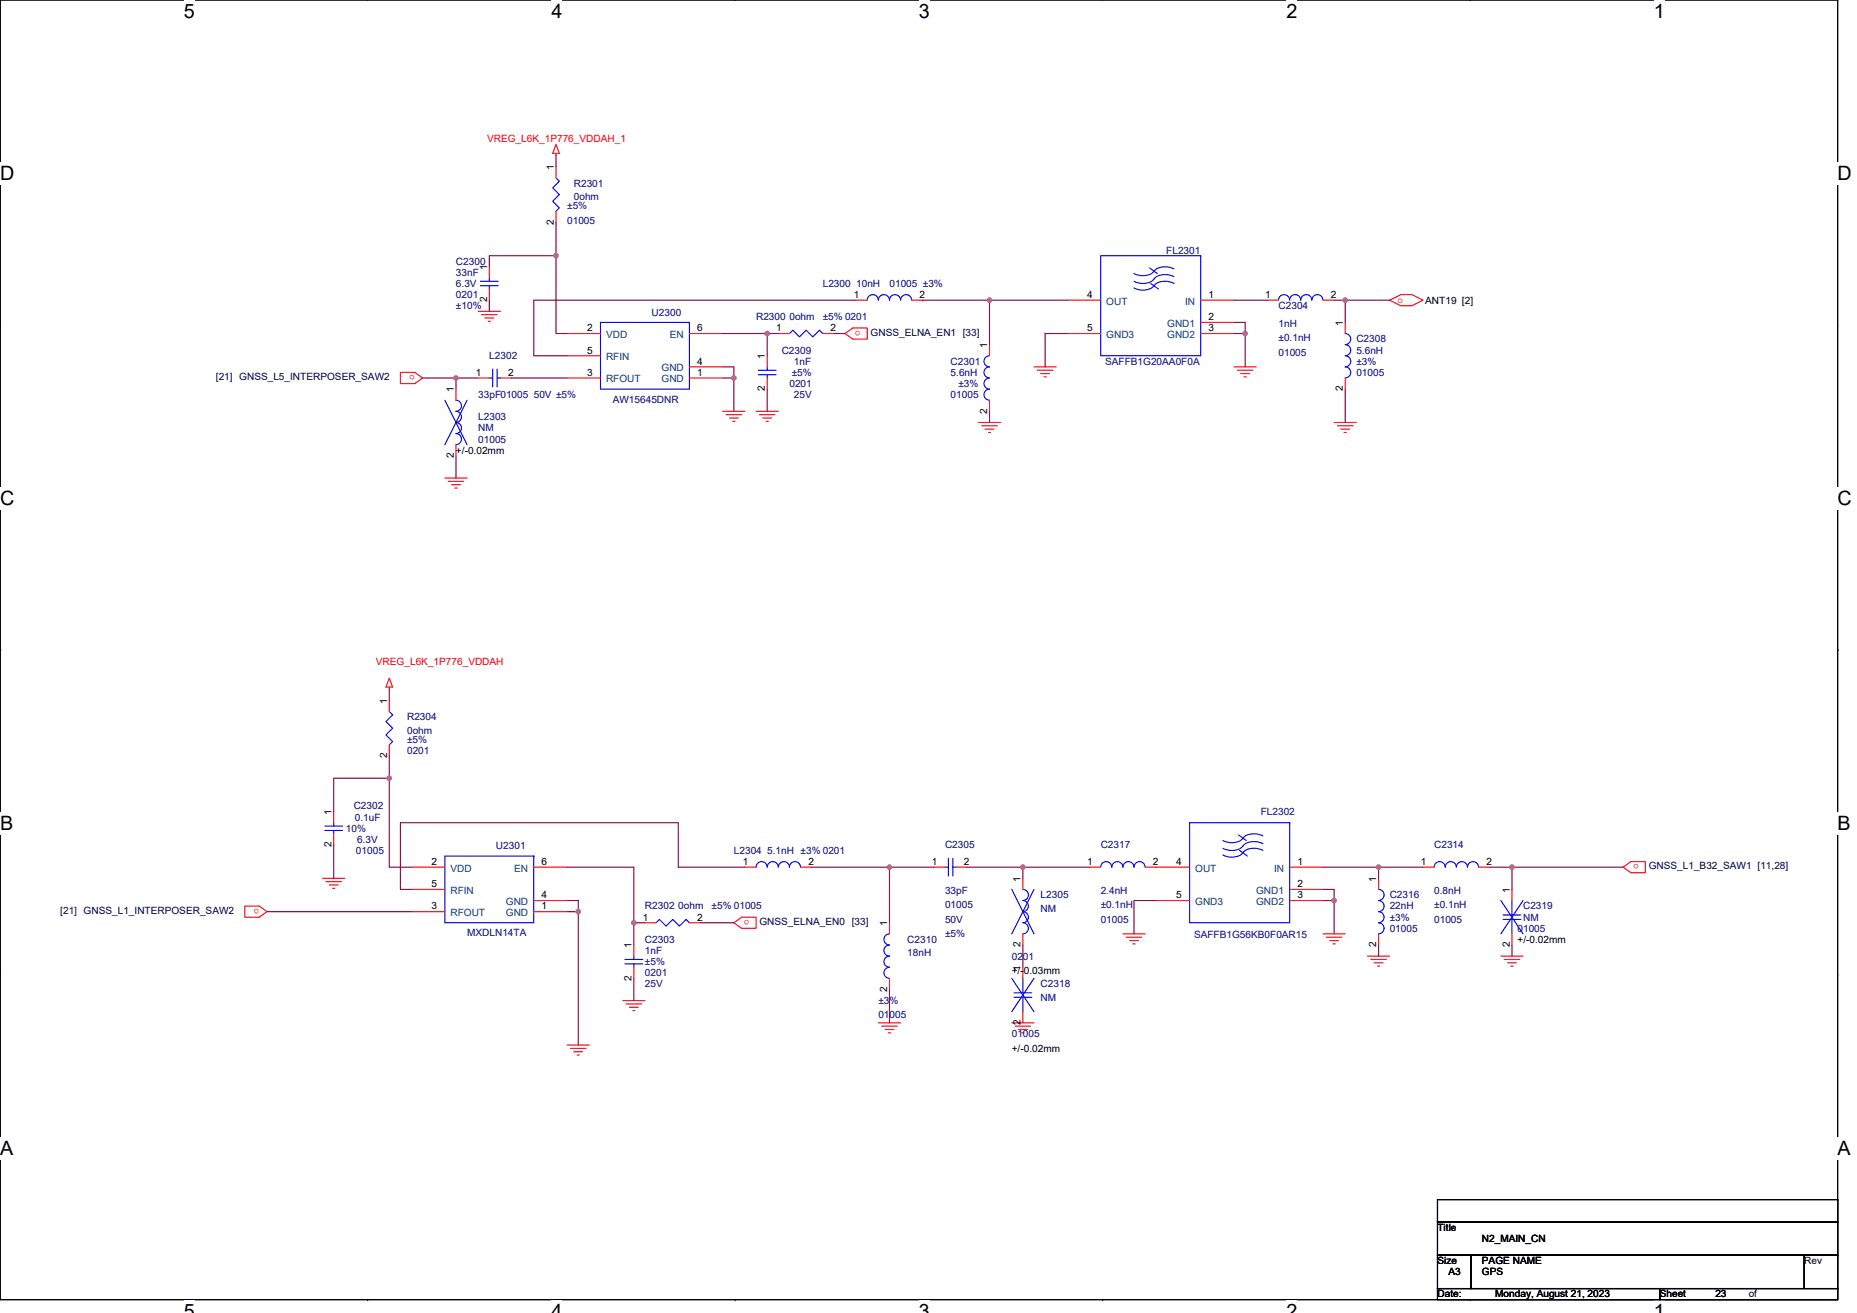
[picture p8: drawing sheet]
<svg xmlns="http://www.w3.org/2000/svg" width="297mm" height="210mm" viewBox="0 0 297 210" stroke-linecap="round" stroke-linejoin="round" font-family="sans-serif">
<path d="M0 0h293.9v207.8h-293.9z" fill="none" stroke="#000" stroke-width=".18"/>
<g fill="#fff">
<path d="M29.4 0h1.8v3.5h-1.8z"/>
<path d="M29.4 207.8h1.8v2.1h-1.8z"/>
</g>
<path d="M58.8 0h.1M58.8 207.8h.1" fill="none" stroke="#000" stroke-width=".18"/>
<g fill="#fff">
<path d="M88.2 0h1.8v3.5h-1.8z"/>
<path d="M88.2 207.8h1.8v2.1h-1.8z"/>
</g>
<path d="M117.6 0h.1M117.6 207.8h.1" fill="none" stroke="#000" stroke-width=".18"/>
<g fill="#fff">
<path d="M147 0h1.7v3.5h-1.7z"/>
<path d="M147 207.8h1.7v2.1h-1.7z"/>
</g>
<path d="M176.4 0h.1M176.4 207.8h.1" fill="none" stroke="#000" stroke-width=".18"/>
<g fill="#fff">
<path d="M205.8 0h1.7v3.5h-1.7z"/>
<path d="M205.8 207.8h1.7v2.1h-1.7z"/>
</g>
<path d="M235.2 0h.1M235.2 207.8h.1" fill="none" stroke="#000" stroke-width=".18"/>
<g fill="#fff">
<path d="M264.5 0h1.8v3.5h-1.8z"/>
<path d="M264.5 207.8h1.8v2.1h-1.8z"/>
<path d="M0 26h2.3v3.5h-2.3z"/>
<path d="M293.9 26h2.3v3.5h-2.3z"/>
<path d="M0 77.9h2.3v3.6h-2.3z"/>
<path d="M293.9 77.9h2.3v3.6h-2.3z"/>
</g>
<path d="M0 52h.1M293.9 52h.1" fill="none" stroke="#000" stroke-width=".18"/>
<g fill="#fff">
<path d="M0 129.9h2.1v3.5h-2.1z"/>
<path d="M293.9 129.9h2.2v3.5h-2.2z"/>
</g>
<path d="M0 103.9h.1M293.9 103.9h.1" fill="none" stroke="#000" stroke-width=".18"/>
<path d="M0 103.9h.1M293.9 103.9h.1" fill="none" stroke="#000" stroke-width=".16"/>
<g fill="#fff">
<path d="M0 181.9h2.1v3.5h-2.1z"/>
<path d="M293.9 181.9h2.2v3.5h-2.2z"/>
</g>
<g fill="none" stroke="#000" stroke-width=".18">
<path d="M0 155.9h.1M293.9 155.9h.1M229.9 191.8h64v3.6h-64zM229.9 195.4h64v5.3h-64zM293.9 191.8h.1M293.9 195.4h.1M229.9 200.7h5.4v5.4h-5.4zM229.9 206.1h35.6v1.7h-35.6zM235.3 200.7h.1M235.3 200.7h53.3v5.4h-53.3zM265.5 206.1h.1M265.5 206.1h28.4v1.7h-28.4z"/>
<path d="M288.6 200.7h.1M288.6 200.7h5.3v5.4h-5.3zM293.9 200.7h.1M293.9 206.1h.1"/>
</g>
<g fill="none" stroke="#f00" stroke-width=".18">
<path d="M88.9 24.5v.4M88.9 26.7v1.7M88.9 33.8v1.8M88.9 23.1l.6 1.4h-1.1zM64 59.6h2.4l1.2 .9-1.2 .8h-2.4zM76.5 49.8h3.5M77 50.3h2.5M77.6 50.9h1.4M78.1 51.4h.3M78.3 42.7v1.7M78.3 46.2v1.8M90.7 53.3h5.4"/>
<path d="M90.7 56.9h5.4M110.3 58.7h5.3M110.3 53.3h5.3M122.7 56.9v1.8M124.5 53.3h1.8M131.6 53.3h1.8M135.2 53.3l1.2-.8h2.3v1.7h-2.3zM136.9 48h1.8M145.8 48h1.8M158.3 55.1v1.8M165.4 58.7h3.5M165.9 59.2h2.5"/>
<path d="M166.5 59.7h1.4M170.7 48h5.4M170.7 53.3h5.4M192.1 48h5.3M192.1 53.3h5.3M192.1 51.6h5.3M197.4 58.7h3.6M197.9 59.2h2.5M198.5 59.7h1.4M202.7 48h1.8M211.6 48h1.8M215.2 51.6v1.7"/>
<path d="M222.3 48l1.8-.9h1.7l1.8 .9-1.8 .9h-1.7zM71.2 76.5h3.5M71.7 77h2.5M72.2 77.5h1.4M72.8 78.1h.3M72.9 62.2v1.8M72.9 71.1v1.8M76.5 60.5h1.8M80 60.5h1.8M90.7 60.5h5.4M110.3 60.5h5.3M115.6 65.8h3.6"/>
<path d="M116.1 66.3h2.5M116.7 66.9h1.4M117.2 67.4h.4M120.9 65.8h3.6M121.5 66.3h2.5M122 66.9h1.4M122.5 67.4h.4M122.7 60.5v1.7M156.5 67.6h3.6M157 68.1h2.5M157.6 68.6h1.4M158.1 69.2h.4"/>
<path d="M158.3 64v1.8M167 60.3h.3M199 60.3h.4M213.4 67.6h3.6M213.9 68.1h2.5M214.5 68.6h1.4M215 69.2h.4M215.2 60.5v1.7M62.3 108.5l.5 1.4h-1.1zM62.3 109.9v.3M62.3 112v1.8M62.3 119.1v1.8"/>
<path d="M53.4 129.8v1.8M53.4 133.3v1.8M65.8 138.7h5.4M85.4 138.7h5.3M119.2 138.7h1.7M128.1 138.7h1.7M149.4 138.7h1.8M152.9 138.7h1.8M174.3 138.7h1.8M183.2 138.7h7.1M206.3 138.7h5.3M227.6 138.7h1.8"/>
<path d="M236.5 138.7h1.8M259.6 138.7l1.3-.9h2.3v1.8h-2.3zM39.2 144.9h2.3l1.2 .9-1.2 .9h-2.3zM51.6 140.5h3.6M52.1 141h2.5M52.7 141.5h1.4M53.2 142.1h.4M65.8 145.8h5.4M65.8 142.2h5.4M85.4 145.8h5.3M85.4 144h5.3M101.4 151.1v1.8"/>
<path d="M101.4 154.7v1.8M103.2 147.6h1.7M110.3 147.6h1.8M117.4 147.6l1.2-.9h2.3v1.8h-2.3zM142.3 147.6v1.8M142.3 156.5v1.7M163.6 154.7v1.8M163.6 140.5v1.7M163.6 149.4v1.7M179.6 149.4h3.6M180.2 149.9h2.4M180.7 150.4h1.4"/>
<path d="M181.2 151h.4M185 144h5.3M206.3 144h5.3M206.3 142.2h5.3M211.6 149.4h3.6M212.2 149.9h2.4M212.7 150.4h1.4M213.2 151h.4M218.7 152.9h3.6M219.3 153.4h2.5M219.8 154h1.4M220.3 154.5h.4"/>
<path d="M220.5 140.5v1.7M220.5 149.4v1.7M240.1 152.9h3.5M240.6 153.4h2.5M241.1 154h1.5M241.7 154.5h.3M241.8 142.2v1.8M241.8 149.4v1.7M90.7 167.1h3.6M91.3 167.7h2.4M91.8 168.2h1.4M92.3 168.7h.4"/>
<path d="M99.6 160h3.6M100.1 160.6h2.5M100.7 161.1h1.4M101.2 161.6h.4M140.5 163.6h3.6M141 164.1h2.5M141.6 164.6h1.4M142.1 165.2h.4M161.8 163.6h3.6M162.4 164.1h2.5M162.9 164.6h1.4M163.4 165.2h.4"/>
<path d="M163.6 161.8v1.8"/>
</g>
<g fill="none" stroke="#00f" stroke-width=".18">
<path d="M88.9 28.4l.6 .6-1.1 1 1.1 1.1-1.1 1.1 1.1 1-.6 .6M76.8 45h2.9M76.8 45.7h2.9M78.3 44.5v.5M78.3 45.7v.5M78.8 59v2.9M79.5 59v2.9M96.1 51.6h14.2v10.6h-14.2zM110.3 51.6h.1M121.3 59.2h2.8M121.3 59.9h2.8M122.7 58.7v.5"/>
<path d="M122.7 59.9v.6M126.3 53.3l.5-.5 1.1 1.1 1-1.1 1.1 1.1 1.1-1.1 .5 .5M145.8 48a.89 .89 0 0 0-.9-.9 .89 .89 0 0 0-.8 .9 .89 .89 0 0 0-.9-.9 .89 .89 0 0 0-.9 .9 .89 .89 0 0 0-.9-.9 .89 .89 0 0 0-.9 .9 .89 .89 0 0 0-.9-.9 .89 .89 0 0 0-.9 .9M158.3 56.9a.89 .89 0 0 0-.9 .9 .89 .89 0 0 0 .9 .9 .89 .89 0 0 0-.9 .9 .89 .89 0 0 0 .9 .8 .89 .89 0 0 0-.9 .9 .89 .89 0 0 0 .9 .9 .89 .89 0 0 0-.9 .9 .89 .89 0 0 0 .9 .9M176.1 40.9h16v16h-16zM183.9 42.8l1.2 .9M184.1 45.3l1.2 .9M184.6 44.6a2.57 2.57 0 0 1-3.2 .4M184.6 45.7a2.57 2.57 0 0 1-3.2 .3M184.6 43.4a2.57 2.57 0 0 1-3.2 .3M187.8 43a2.95 2.95 0 0 0-3 .1l-.2 .3M187.8 45.3a2.95 2.95 0 0 0-3 .2l-.2 .2"/>
<path d="M187.8 44.3a2.95 2.95 0 0 0-3 .1l-.2 .2M192.1 40.9h.1M206.3 48a.89 .89 0 0 0-.9-.9 .89 .89 0 0 0-.9 .9M209.8 48a.89 .89 0 0 0-.9-.9 .89 .89 0 0 0-.8 .9 .89 .89 0 0 0-.9-.9 .89 .89 0 0 0-.9 .9M211.6 48a.89 .89 0 0 0-.9-.9 .89 .89 0 0 0-.9 .9M215.2 53.3a.89 .89 0 0 1 .9 .9 .89 .89 0 0 1-.9 .9 .89 .89 0 0 1 .9 .9 .89 .89 0 0 1-.9 .9 .89 .89 0 0 1 .9 .9 .89 .89 0 0 1-.9 .9 .89 .89 0 0 1 .9 .9 .89 .89 0 0 1-.9 .8M71.2 64l3.5 7.1M72.9 64a.89 .89 0 0 1 .9 .9 .89 .89 0 0 1-.9 .9 .89 .89 0 0 1 .9 .9 .89 .89 0 0 1-.9 .9M72.9 67.6a.89 .89 0 0 1 .9 .8 .89 .89 0 0 1-.9 .9 .89 .89 0 0 1 .9 .9 .89 .89 0 0 1-.9 .9M74.7 64l-3.5 7.1M78.3 60.5h.5M79.5 60.5h.5"/>
<path d="M62.3 113.8l.5 .5-1.1 1.1 1.1 1.1-1.1 1 1.1 1.1-.5 .5M52 132.1h2.8M52 132.8h2.8M53.4 131.6v.5M53.4 132.8v.6M71.2 136.9h14.2v10.7h-14.2zM85.4 136.9h.1M128 138.7a.89 .89 0 0 0-.8-.9 .89 .89 0 0 0-.9 .9 .89 .89 0 0 0-.9-.9 .89 .89 0 0 0-.9 .9 .89 .89 0 0 0-.9-.9 .89 .89 0 0 0-.9 .9 .89 .89 0 0 0-.9-.9 .89 .89 0 0 0-.9 .9M151.2 138.7h.5M151.7 137.3v2.8M152.4 137.3v2.8M152.4 138.7h.5"/>
<path d="M179.6 138.7a.89 .89 0 0 0-.9-.9 .89 .89 0 0 0-.9 .9 .89 .89 0 0 0-.9-.9 .89 .89 0 0 0-.8 .9M183.2 138.7a.89 .89 0 0 0-.9-.9 .89 .89 0 0 0-.9 .9 .89 .89 0 0 0-.9-.9 .89 .89 0 0 0-.9 .9M190.3 131.6h16v16h-16zM198.1 133.5l1.3 .9M198.3 136l1.2 .9M198.8 135.3a2.57 2.57 0 0 1-3.2 .4M198.8 136.4a2.57 2.57 0 0 1-3.2 .3M198.8 134a2.57 2.57 0 0 1-3.2 .4M202 133.7a2.95 2.95 0 0 0-3 .1l-.1 .3M202 136a2.95 2.95 0 0 0-3 .1l-.1 .3M202 134.9a2.95 2.95 0 0 0-3 .2l-.1 .2M206.3 131.6h.1"/>
<path d="M233 138.7a.89 .89 0 0 0-.9-.9 .89 .89 0 0 0-.9 .9 .89 .89 0 0 0-.9-.9 .89 .89 0 0 0-.9 .9M236.5 138.7a.89 .89 0 0 0-.9-.9 .89 .89 0 0 0-.9 .9 .89 .89 0 0 0-.9-.9 .89 .89 0 0 0-.8 .9M100 153.4h2.8M100 154.2h2.8M101.4 152.9v.5M101.4 154.2v.5M104.9 147.6l.6-.6 1 1.1 1.1-1.1 1.1 1.1 1-1.1 .6 .6M142.3 149.4a.89 .89 0 0 0-.9 .8 .89 .89 0 0 0 .9 .9 .89 .89 0 0 0-.9 .9 .89 .89 0 0 0 .9 .9 .89 .89 0 0 0-.9 .9 .89 .89 0 0 0 .9 .9 .89 .89 0 0 0-.9 .9 .89 .89 0 0 0 .9 .9M161.8 156.5l3.6 5.3M161.8 142.2l3.6 7.2M162.2 158.8h2.8M162.2 159.5h2.8"/>
<path d="M163.6 142.2a.89 .89 0 0 1 .9 .9 .89 .89 0 0 1-.9 .9 .89 .89 0 0 1 .9 .9 .89 .89 0 0 1-.9 .9 .89 .89 0 0 1 .9 .9 .89 .89 0 0 1-.9 .9 .89 .89 0 0 1 .9 .9 .89 .89 0 0 1-.9 .8M163.6 156.5v2.3M163.6 159.5v2.3M165.4 156.5l-3.6 5.3M165.4 142.2l-3.6 7.2M220.5 142.2a.89 .89 0 0 1 .9 .9 .89 .89 0 0 1-.9 .9 .89 .89 0 0 1 .9 .9 .89 .89 0 0 1-.9 .9 .89 .89 0 0 1 .9 .9 .89 .89 0 0 1-.9 .9 .89 .89 0 0 1 .9 .9 .89 .89 0 0 1-.9 .8M240.1 144l3.5 5.4M240.4 146.3h2.9M240.4 147h2.9M241.8 144v2.3M241.8 147v2.4M243.6 144l-3.5 5.4"/>
</g>
<g fill="none" stroke="#800040" stroke-width=".18">
<path d="M88.9 24.9v1.8M88.9 35.6v5.3M78.3 48v1.8M88.9 40.9h-10.6v1.8M88.9 40.9v12.4h1.8M115.6 53.3h7.1M115.6 58.7h1.8v1.8M122.7 53.3v3.6M122.7 53.3h1.8M133.4 53.3h1.8M136.9 48h-51.5v8.9h5.3M147.6 48h10.7"/>
<path d="M147.6 48h.1M158.3 48h12.4M158.3 48v7.1M170.7 53.3h-3.5v5.4M197.4 51.6h1.8v1.7M197.4 53.3h1.8M197.4 48h5.3M199.2 53.3v5.4M213.4 48h1.8M215.2 48v3.6M215.2 48h7.1M67.6 60.5h5.3"/>
<path d="M72.9 60.5h3.6M72.9 60.5v1.7M72.9 72.9v3.6M81.8 60.5h8.9M115.6 60.5h1.8M117.4 60.5v5.3M122.7 62.2v3.6M158.3 65.8v1.8M215.2 62.2v5.4M62.3 110.2v1.8M53.4 135.1v5.4M62.3 120.9v3.6"/>
<path d="M62.3 124.5h-8.9v5.3M62.3 124.5v14.2h3.5M90.7 138.7h10.7v8.9M119.2 138.7h-10.7v-7.1h-44.5v10.6h1.8M129.8 138.7h12.5M142.3 138.7v8.9M142.3 138.7h.1M142.3 138.7h7.1M154.7 138.7h8.9M174.3 138.7h-10.7v1.8M211.6 138.7h8.9M220.5 138.7v1.8"/>
<path d="M220.5 138.7h7.1M238.3 138.7h3.5M241.8 138.7v3.5M241.8 138.7h17.8M42.7 145.8h23.1M90.7 144h1.8v1.8M90.7 145.8h1.8M92.5 145.8v21.3M101.4 147.6v3.5M101.4 156.5v3.5M101.4 147.6h1.8M112.1 147.6h5.3"/>
<path d="M142.3 158.2v5.4M163.6 151.1v3.6M185 144h-3.6v5.4M211.6 142.2h1.8v1.8M211.6 144h1.8M213.4 144v5.4M220.5 151.1v1.8M241.8 151.1v1.8"/>
</g>
<g fill="#f0f" stroke="#f0f" stroke-width=".18">
<circle cx="62.3" cy="124.5" r=".35"/>
<circle cx="101.4" cy="147.6" r=".35"/>
<circle cx="142.3" cy="138.7" r=".35"/>
<circle cx="220.5" cy="138.7" r=".35"/>
<circle cx="213.4" cy="144" r=".35"/>
<circle cx="92.5" cy="145.8" r=".35"/>
<circle cx="88.9" cy="40.9" r=".35"/>
<circle cx="158.3" cy="48" r=".35"/>
<circle cx="215.2" cy="48" r=".35"/>
<circle cx="199.2" cy="53.3" r=".35"/>
<circle cx="122.7" cy="53.3" r=".35"/>
<circle cx="72.9" cy="60.4" r=".35"/>
<circle cx="117.4" cy="60.4" r=".35"/>
<circle cx="163.6" cy="138.7" r=".35"/>
<circle cx="241.8" cy="138.7" r=".35"/>
</g>
<g font-size="3.2">
<text x="29.4" y="2.9">5</text>
<text x="88.2" y="2.9">4</text>
<text x="147" y="2.9">3</text>
<text x="205.8" y="2.9">2</text>
<text x="264.5" y="2.9">1</text>
<text x="0" y="28.8">D</text>
<text x="293.9" y="28.8">D</text>
<text x="0" y="80.8">C</text>
<text x="293.9" y="80.8">C</text>
<text x="0" y="132.8">B</text>
<text x="293.9" y="132.8">B</text>
<text x="0" y="184.7">A</text>
<text x="293.9" y="184.7">A</text>
<text x="29.4" y="210.7">5</text>
<text x="88.2" y="210.7">4</text>
<text x="147" y="210.7">3</text>
<text x="205.8" y="210.7">2</text>
<text x="264.5" y="210.7">1</text>
</g>
<g font-size="1.6" fill="#f00">
<text x="77.9" y="22.8">VREG_L6K_1P776_VDDAH_1</text>
<text x="137.7" y="52.9" transform="rotate(180 137.7 52.9)">o</text>
<text x="223.5" y="48.4">o</text>
<text x="66.4" y="60" transform="rotate(180 66.4 60)">o</text>
<text x="60.1" y="106.3">VREG_L6K_1P776_VDDAH</text>
<text x="262.1" y="138.2" transform="rotate(180 262.1 138.2)">o</text>
<text x="41.5" y="145.4" transform="rotate(180 41.5 145.4)">o</text>
<text x="119.9" y="147.1" transform="rotate(180 119.9 147.1)">o</text>
</g>
<g font-size="1.6">
<text x="88.6" y="27.2" transform="rotate(-90 88.6 27.2)">1</text>
<text x="88.6" y="35.9" transform="rotate(-90 88.6 35.9)">2</text>
<text x="77.9" y="43.2" transform="rotate(-90 77.9 43.2)">1</text>
<text x="136.6" y="47.6">1</text>
<text x="147.1" y="47.6">2</text>
<text x="173.9" y="47.6">4</text>
<text x="193.3" y="47.6">1</text>
<text x="202.4" y="47.6">1</text>
<text x="212.9" y="47.6">2</text>
<text x="77.9" y="48.4" transform="rotate(-90 77.9 48.4)">2</text>
<text x="93.9" y="53">2</text>
<text x="111.5" y="53">6</text>
<text x="124.1" y="53">1</text>
<text x="132.9" y="53">2</text>
<text x="173.9" y="53">5</text>
<text x="193.3" y="53">3</text>
<text x="193.3" y="51.2">2</text>
<text x="214.8" y="52.1" transform="rotate(-90 214.8 52.1)">1</text>
<text x="228" y="48.5">ANT19 [2]</text>
<text x="93.9" y="56.5">5</text>
<text x="111.5" y="58.3">4</text>
<text x="122.4" y="57.4" transform="rotate(-90 122.4 57.4)">1</text>
<text x="157.9" y="55.7" transform="rotate(-90 157.9 55.7)">1</text>
<text x="72.6" y="62.8" transform="rotate(-90 72.6 62.8)">1</text>
<text x="76.1" y="60.1">1</text>
<text x="81.3" y="60.1">2</text>
<text x="93.9" y="60.1">3</text>
<text x="111.5" y="60.1">1</text>
<text x="122.4" y="62.6" transform="rotate(-90 122.4 62.6)">2</text>
<text x="214.8" y="62.6" transform="rotate(-90 214.8 62.6)">2</text>
<text x="157.9" y="66.1" transform="rotate(-90 157.9 66.1)">2</text>
<text x="72.6" y="73.3" transform="rotate(-90 72.6 73.3)">2</text>
<text x="72.9" y="72.5">+/-0.02mm</text>
<text x="61.9" y="112.5" transform="rotate(-90 61.9 112.5)">1</text>
<text x="61.9" y="121.3" transform="rotate(-90 61.9 121.3)">2</text>
<text x="53" y="130.3" transform="rotate(-90 53 130.3)">1</text>
<text x="53" y="135.5" transform="rotate(-90 53 135.5)">2</text>
<text x="69" y="138.3">2</text>
<text x="69" y="141.9">5</text>
<text x="86.6" y="143.7">4</text>
<text x="86.6" y="138.3">6</text>
<text x="118.8" y="138.3">1</text>
<text x="129.3" y="138.3">2</text>
<text x="149" y="138.3">1</text>
<text x="154.2" y="138.3">2</text>
<text x="163.3" y="141" transform="rotate(-90 163.3 141)">1</text>
<text x="173.9" y="138.3">1</text>
<text x="184.4" y="138.3">2</text>
<text x="188.1" y="138.3">4</text>
<text x="188.1" y="143.7">5</text>
<text x="207.5" y="138.3">1</text>
<text x="207.5" y="143.7">3</text>
<text x="207.5" y="141.9">2</text>
<text x="220.1" y="141" transform="rotate(-90 220.1 141)">1</text>
<text x="227.3" y="138.3">1</text>
<text x="237.8" y="138.3">2</text>
<text x="241.5" y="142.8" transform="rotate(-90 241.5 142.8)">1</text>
<text x="69" y="145.4">3</text>
<text x="86.6" y="145.4">1</text>
<text x="102.8" y="147.2">1</text>
<text x="111.5" y="147.2">2</text>
<text x="141.9" y="148.1" transform="rotate(-90 141.9 148.1)">1</text>
<text x="101" y="151.7" transform="rotate(-90 101 151.7)">1</text>
<text x="161.8" y="155.8">+/-0.03mm</text>
<text x="163.3" y="155.2" transform="rotate(-90 163.3 155.2)">1</text>
<text x="163.3" y="151.5" transform="rotate(-90 163.3 151.5)">2</text>
<text x="220.1" y="151.5" transform="rotate(-90 220.1 151.5)">2</text>
<text x="241.5" y="151.5" transform="rotate(-90 241.5 151.5)">2</text>
<text x="242.7" y="150.8">+/-0.02mm</text>
<text x="101" y="156.8" transform="rotate(-90 101 156.8)">2</text>
<text x="141.9" y="158.6" transform="rotate(-90 141.9 158.6)">2</text>
<text x="163.3" y="163.9" transform="rotate(-90 163.3 163.9)">2</text>
<text x="161.8" y="168.2">+/-0.02mm</text>
<text x="229.9" y="196.8">Title</text>
<text x="229.9" y="202.2">Size</text>
<text x="231.7" y="203.9">A3</text>
<text x="237" y="202.2">PAGE NAME</text>
<text x="237" y="203.9">GPS</text>
<text x="237" y="198.6">N2_MAIN_CN</text>
<text x="288.6" y="202.2">Rev</text>
<text x="229.9" y="207.5">Date:</text>
<text x="239.2" y="207.5">Monday, August 21, 2023</text>
<text x="265.5" y="207.5">Sheet</text>
<text x="274.4" y="207.5">23</text>
<text x="279.7" y="207.5">of</text>
</g>
<g font-size="1.6" fill="#000080">
<text x="91.8" y="29.9">R2301</text>
<text x="90.7" y="33.4">±5%</text>
<text x="90.7" y="35.7">01005</text>
<text x="91.8" y="32">0ohm</text>
<text x="186.6" y="40.5">FL2301</text>
<text x="72.9" y="42.3">C2300</text>
<text x="72.9" y="44.1">33nF</text>
<text x="72.9" y="47.7">0201</text>
<text x="72.9" y="45.9">6.3V</text>
<text x="131.6" y="45.9">L2300 10nH</text>
<text x="142.3" y="45.9">01005 ±3%</text>
<text x="72.9" y="49.4">±10%</text>
<text x="104.2" y="50.5">U2300</text>
<text x="120.9" y="51.2">R2300 0ohm</text>
<text x="131.6" y="51.2">±5% 0201</text>
<text x="204.5" y="49.4">C2304</text>
<text x="204.5" y="52.3">1nH</text>
<text x="78.3" y="57.4">L2302</text>
<text x="125" y="56.5">C2309</text>
<text x="127" y="58.3">1nF</text>
<text x="152.1" y="58.3">C2301</text>
<text x="176.8" y="58.3">SAFFB1G20AA0F0A</text>
<text x="204.5" y="54.6">±0.1nH</text>
<text x="204.5" y="56.9">01005</text>
<text x="217" y="54.8">C2308</text>
<text x="217" y="56.5">5.6nH</text>
<text x="217" y="58.3">±3%</text>
<text x="76.5" y="63.7">33pF01005 50V ±5%</text>
<text x="98" y="64.4">AW15645DNR</text>
<text x="126.3" y="61.9">0201</text>
<text x="126.6" y="60.1">±5%</text>
<text x="127" y="63.7">25V</text>
<text x="152.1" y="60.1">5.6nH</text>
<text x="152.1" y="63.7">01005</text>
<text x="153.3" y="61.9">±3%</text>
<text x="217" y="60.1">01005</text>
<text x="76.5" y="67.2">L2303</text>
<text x="76.5" y="69">NM</text>
<text x="76.5" y="70.8">01005</text>
<text x="65.1" y="115.2">R2304</text>
<text x="65.1" y="117.4">0ohm</text>
<text x="65.1" y="118.8">±5%</text>
<text x="65.1" y="120.6">0201</text>
<text x="56.6" y="129.4">C2302</text>
<text x="56.8" y="131.2">0.1uF</text>
<text x="201.7" y="130.3">FL2302</text>
<text x="55.3" y="133">10%</text>
<text x="56.9" y="136.6">01005</text>
<text x="57.1" y="134.8">6.3V</text>
<text x="79.3" y="135.8">U2301</text>
<text x="117.4" y="136.6">L2304 5.1nH ±3% 0201</text>
<text x="151.2" y="135.7">C2305</text>
<text x="176.1" y="135.7">C2317</text>
<text x="229.4" y="135.7">C2314</text>
<text x="151.2" y="143">33pF</text>
<text x="166.5" y="143.7">L2305</text>
<text x="176.1" y="143">2.4nH</text>
<text x="222.3" y="143.7">C2316</text>
<text x="229.4" y="143">0.8nH</text>
<text x="74.7" y="149.7">MXDLN14TA</text>
<text x="103.2" y="145.4">R2302 0ohm</text>
<text x="113.8" y="145.4">±5% 01005</text>
<text x="151.2" y="145.3">01005</text>
<text x="151.2" y="147.6">50V</text>
<text x="151.2" y="149.9">±5%</text>
<text x="166.5" y="145.8">NM</text>
<text x="176.1" y="145.3">±0.1nH</text>
<text x="176.1" y="147.6">01005</text>
<text x="222.3" y="145.4">22nH</text>
<text x="222.3" y="147.2">±3%</text>
<text x="222.3" y="149">01005</text>
<text x="229.4" y="145.3">±0.1nH</text>
<text x="229.4" y="147.6">01005</text>
<text x="242.7" y="149">01005</text>
<text x="243.6" y="145.4">C2319</text>
<text x="243.6" y="147.2">NM</text>
<text x="103.2" y="150.8">C2303</text>
<text x="103.2" y="152.6">1nF</text>
<text x="103.2" y="154.3">±5%</text>
<text x="145.1" y="150.8">C2310</text>
<text x="145.1" y="152.9">18nH</text>
<text x="161.8" y="153.4">0201</text>
<text x="191" y="150.1">SAFFB1G56KB0F0AR15</text>
<text x="103.2" y="156.1">0201</text>
<text x="103.2" y="157.9">25V</text>
<text x="140.5" y="160.6">±3%</text>
<text x="166.5" y="157.9">C2318</text>
<text x="166.5" y="160">NM</text>
<text x="140.5" y="162.9">01005</text>
<text x="161.8" y="165.9">01005</text>
</g>
<g font-size="1.6" fill="#000040">
<text x="139.3" y="53.7">GNSS_ELNA_EN1 [33]</text>
<text x="34.5" y="60.8">[21] GNSS_L5_INTERPOSER_SAW2</text>
<text x="263.7" y="139">GNSS_L1_B32_SAW1 [11,28]</text>
<text x="9.6" y="146.2">[21] GNSS_L1_INTERPOSER_SAW2</text>
<text x="121.5" y="147.9">GNSS_ELNA_EN0 [33]</text>
</g>
<g font-size="1.6" fill="#004080">
<text x="177" y="48.7">OUT</text>
<text x="186.7" y="52.3">GND1</text>
<text x="189.6" y="48.7">IN</text>
<text x="96.9" y="54.1">VDD</text>
<text x="96.9" y="57.6">RFIN</text>
<text x="105.8" y="59.4">GND</text>
<text x="107.2" y="54.1">EN</text>
<text x="177" y="54.1">GND3</text>
<text x="186.7" y="54.1">GND2</text>
<text x="96.9" y="61.2">RFOUT</text>
<text x="105.8" y="61.2">GND</text>
<text x="72" y="139.4">VDD</text>
<text x="72" y="143">RFIN</text>
<text x="82.3" y="139.4">EN</text>
<text x="191.2" y="139.4">OUT</text>
<text x="200.9" y="143">GND1</text>
<text x="203.8" y="139.4">IN</text>
<text x="72" y="146.5">RFOUT</text>
<text x="80.9" y="146.5">GND</text>
<text x="80.9" y="144.7">GND</text>
<text x="191.2" y="144.7">GND3</text>
<text x="200.9" y="144.7">GND2</text>
</g>
</svg>
